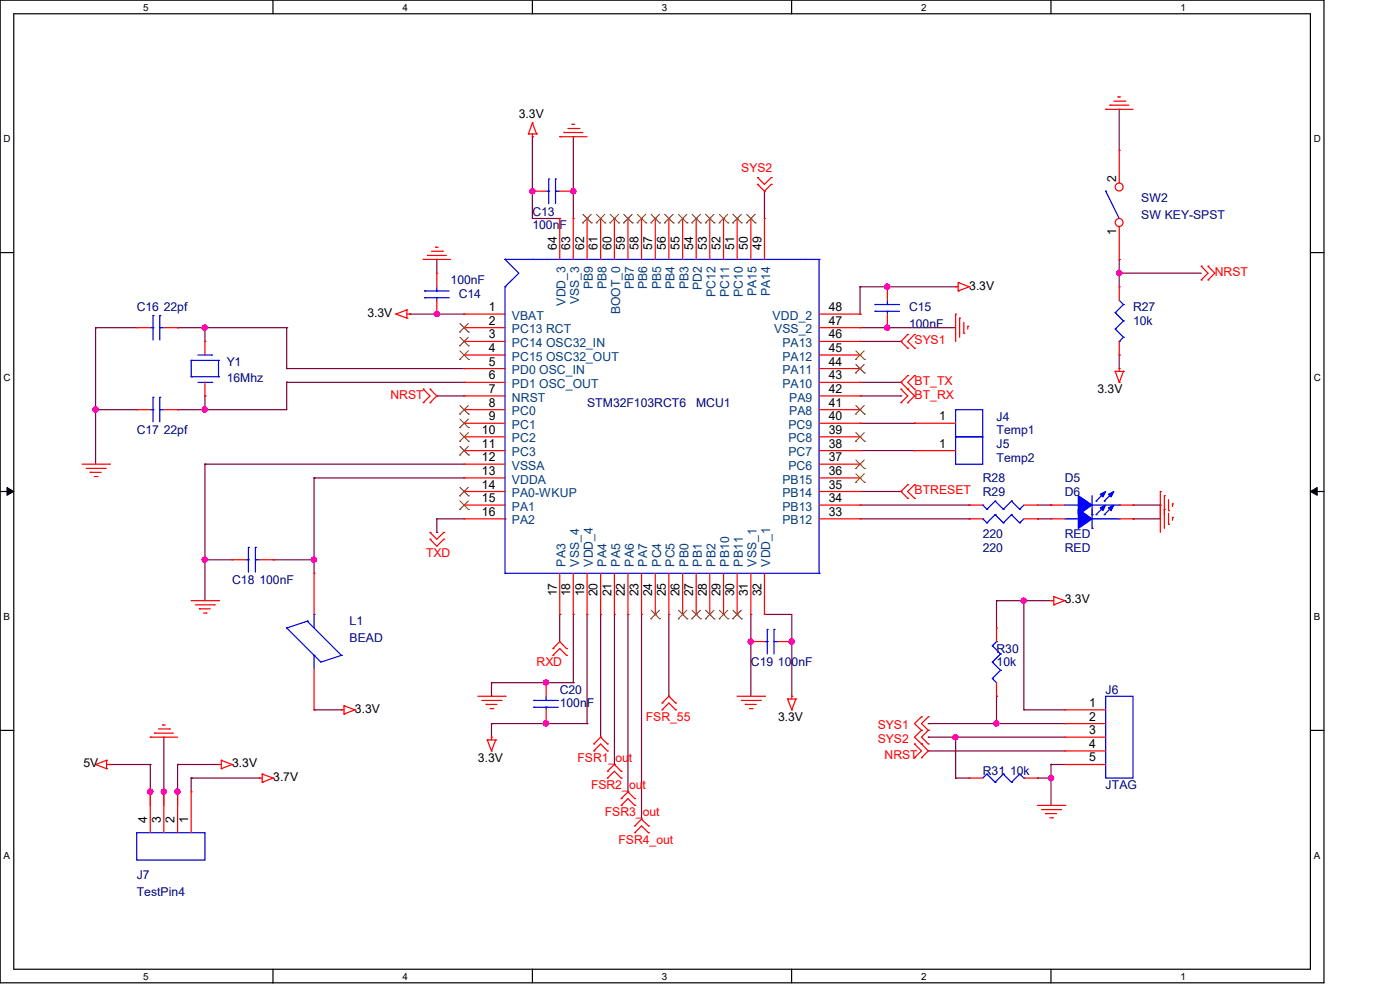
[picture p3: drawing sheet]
<svg xmlns="http://www.w3.org/2000/svg" width="297mm" height="210mm" viewBox="0 0 297 210" stroke-linecap="round" stroke-linejoin="round" font-family="sans-serif">
<path d="M0 0h280.9v208.5h-280.9zM2.9 2.9h275.1v202.7h-275.1z" fill="none" stroke="#000" stroke-width=".25"/>
<g fill="#fff">
<path d="M30.4 .3h1.1v2.4h-1.1z"/>
<path d="M30.4 205.9h1.1v2.3h-1.1z"/>
</g>
<path d="M57.9 0v2.9M57.9 205.6v2.9" fill="none" stroke="#000" stroke-width=".25"/>
<g fill="#fff">
<path d="M85.4 .3h1.1v2.4h-1.1z"/>
<path d="M85.4 205.9h1.1v2.3h-1.1z"/>
</g>
<path d="M112.9 0v2.9M112.9 205.6v2.9" fill="none" stroke="#000" stroke-width=".25"/>
<g fill="#fff">
<path d="M140.4 .3h1.2v2.4h-1.2z"/>
<path d="M140.4 205.9h1.2v2.3h-1.2z"/>
</g>
<path d="M167.9 0v2.9M167.9 205.6v2.9" fill="none" stroke="#000" stroke-width=".25"/>
<g fill="#fff">
<path d="M195.4 .3h1.2v2.4h-1.2z"/>
<path d="M195.4 205.9h1.2v2.3h-1.2z"/>
</g>
<path d="M223 0v2.9M223 205.6v2.9" fill="none" stroke="#000" stroke-width=".25"/>
<g fill="#fff">
<path d="M250.4 .3h1.2v2.4h-1.2z"/>
<path d="M250.4 205.9h1.2v2.3h-1.2z"/>
<path d="M.8 28.2h1.4v2.4h-1.4z"/>
<path d="M278.7 28.2h1.5v2.4h-1.5z"/>
<path d="M.8 78.9h1.4v2.3h-1.4z"/>
<path d="M278.7 78.9h1.5v2.3h-1.5z"/>
</g>
<path d="M0 53.6h2.9M278 53.6h2.9" fill="none" stroke="#000" stroke-width=".25"/>
<g fill="#fff">
<path d="M.8 129.6h1.3v2.3h-1.3z"/>
<path d="M278.7 129.6h1.4v2.3h-1.4z"/>
</g>
<path d="M0 104.3h2.9M278 104.3h2.9" fill="none" stroke="#000" stroke-width=".25"/>
<path d="M1.5 103.4l1.4 .9-1.4 .8zM278 104.3l1.4-.9v1.7z" fill="#000" stroke="#000" stroke-width=".21"/>
<g fill="#fff">
<path d="M.8 180.3h1.3v2.3h-1.3z"/>
<path d="M278.7 180.3h1.4v2.3h-1.4z"/>
</g>
<path d="M0 154.9h2.9M278 154.9h2.9" fill="none" stroke="#000" stroke-width=".25"/>
<g fill="none" stroke="#800040" stroke-width=".25">
<path d="M112.9 29h.1M112.9 29v17.4h5.8M121.6 29h.1M121.6 29v17.4M237.4 23.2h.1M237.4 23.2v8.7M92.7 55h.1M92.7 55v3M112.9 40.6h.1M118.7 46.4h.1M121.6 40.6h.1M162.2 40.6h.1"/>
<path d="M162.2 40.6v5.8M237.4 58h.1M237.4 55h.1M237.4 55v5.8M237.4 58h17.4M20.3 69.5h.1M20.3 69.5h8.7M20.3 69.5v29M37.7 69.5h.1M37.7 69.5h23.1M43.5 69.5h.1M43.5 69.5v2.9"/>
<path d="M60.8 78.2h.1M60.8 69.5h.1M60.8 78.2h37.7M60.8 69.5v8.7M86.9 66.6h.1M86.9 66.6h11.6M92.7 66.6h.1M182.5 66.6h.1M182.5 60.8h.1M182.5 69.5h20.2M182.5 60.8h20.2M182.5 60.8v5.8"/>
<path d="M182.5 72.4h8.6M188.3 69.5h.1M188.3 60.8h.1M191.1 72.4h.1M237.4 75.3h.1M237.4 75.3v2.9M20.3 86.9h.1M20.3 86.9h8.7M37.7 86.9h.1M43.5 86.9h.1M43.5 84h.1M43.5 98.5h.1"/>
<path d="M43.5 84v2.9M43.5 98.5v28.9M43.5 98.5h55M60.8 81.1h.1M60.8 81.1v5.8h-23.1M60.8 81.1h37.7M92.7 84h.1M92.7 84h5.8M182.5 81.1h8.6M182.5 84h8.6M182.5 95.6h11.5M182.5 89.8h11.5"/>
<path d="M191.1 81.1h.1M191.1 84h.1M194 95.6h.1M194 89.8h.1M43.5 118.7h.1M43.5 118.7h5.7M58 118.7h.1M58 118.7h8.6M66.6 118.7h.1M66.6 101.4h.1M66.6 101.4v20.2M66.6 101.4h31.9"/>
<path d="M92.7 110.1h.1M92.7 112.9h.1M92.7 110.1h5.8M92.7 110.1v2.8M182.5 110.1h23.1M182.5 104.3h8.6M182.5 107.1h23.1M191.1 104.3h.1M205.6 107.1h.1M205.6 110.1h.1M220.1 110.1h.1M220.1 110.1h2.9"/>
<path d="M220.1 107.1h2.9M223 107.1h.1M240.4 107.1h.1M240.4 110.1h.1M240.4 110.1h5.8M240.4 107.1h5.8M118.7 130.3h.1M118.7 130.3v5.8M121.6 130.3v14.5M124.5 130.3v23.2M127.4 130.3v26.1M130.3 130.3v31.9"/>
<path d="M133.2 130.3v37.7M136.1 130.3v43.5M141.9 130.3v17.4M159.3 136.1h.1M159.3 130.3v17.4M162.2 130.3h.1M162.2 130.3h5.8v17.4M168 136.1h.1M211.4 127.4h.1M211.4 127.4h11.6M211.4 127.4v5.8M217.2 127.4h.1"/>
<path d="M217.2 127.4v23.2M34.8 156.4h.1M34.8 156.4v14.5M66.6 150.6h.1M66.6 150.6h5.8M104.3 147.7h.1M104.3 153.5h.1M104.3 144.8h.1M104.3 153.5h20.2M104.3 144.8h17.3M104.3 144.8v2.9M104.3 153.5v2.9"/>
<path d="M115.9 144.8h.1M115.9 153.5h.1M121.6 144.8h.1M124.5 153.5h.1M127.4 156.4h.1M141.9 147.7h.1M196.9 159.3h.1M196.9 153.5h.1M196.9 156.4h.1M196.9 153.5h29M196.9 156.4h29M196.9 159.3h29"/>
<path d="M202.7 156.4h.1M202.7 156.4v8.7M211.4 153.5h.1M211.4 147.7h.1M211.4 147.7v5.8M217.2 150.6h.1M217.2 150.6h8.7M23.2 162.2h.1M23.2 162.2h8.7M31.9 168h.1M31.9 162.2h.1M31.9 162.2v8.7"/>
<path d="M34.8 168h.1M37.7 168h.1M37.7 162.2h.1M37.7 162.2h8.7M37.7 162.2v8.7M40.6 165.1h.1M40.6 165.1h14.4M40.6 165.1v2.9M130.3 162.2h.1M133.2 168h.1M136.1 173.8h.1M202.7 165.1h.1"/>
<path d="M202.7 165.1h2.9M220.1 165.1h.1M220.1 165.1h2.9M223 165.1h.1M223 162.2h.1M223 162.2v8.7M223 162.2h2.9"/>
</g>
<g fill="#f0f" stroke="#f0f" stroke-width=".25">
<circle cx="188.2" cy="69.5" r=".55"/>
<circle cx="121.6" cy="40.6" r=".55"/>
<circle cx="159.3" cy="136.1" r=".55"/>
<circle cx="20.3" cy="86.9" r=".55"/>
<circle cx="43.4" cy="86.9" r=".55"/>
<circle cx="43.4" cy="69.5" r=".55"/>
<circle cx="43.4" cy="118.7" r=".55"/>
<circle cx="66.6" cy="118.7" r=".55"/>
<circle cx="167.9" cy="136.1" r=".55"/>
<circle cx="188.2" cy="60.8" r=".55"/>
<circle cx="112.9" cy="40.6" r=".55"/>
<circle cx="92.7" cy="66.6" r=".55"/>
<circle cx="217.2" cy="127.4" r=".55"/>
<circle cx="211.4" cy="153.5" r=".55"/>
<circle cx="202.7" cy="156.4" r=".55"/>
<circle cx="223" cy="165.1" r=".55"/>
<circle cx="237.4" cy="57.9" r=".55"/>
<circle cx="115.8" cy="144.8" r=".55"/>
<circle cx="115.8" cy="153.5" r=".55"/>
<circle cx="31.9" cy="167.9" r=".56"/>
<circle cx="34.8" cy="167.9" r=".55"/>
<circle cx="37.6" cy="167.9" r=".55"/>
</g>
<g fill="none" stroke="#f00" stroke-width=".25">
<path d="M112.1 28.4h.1M112.1 28.4h1.7M112.9 29h.1M112.9 26.1h.1M112.9 28.4v.6M112.9 26.1l-.8 2.3M112.9 26.1l.9 2.3M113.8 28.4h.1M118.7 29h.1M118.7 29h5.8M119.6 28.1h.1M119.6 28.1h4.1"/>
<path d="M120.5 27.3h2.3M121.4 26.4h.1M121.4 26.4h.5M122.8 27.3h.1M160.7 39.1h.1M160.7 37.7h.1M160.7 39.1l1.5 1.5 1.4-1.5M160.7 37.7l1.5 1.4 1.4-1.4M163.6 39.1h.1M163.6 37.7h.1M234.6 23.2h.1M234.6 23.2h5.8"/>
<path d="M235.5 22.3h.1M235.5 22.3h4M236.3 21.5h2.3M237.2 20.6h.1M237.2 20.6h.5M238.6 21.5h.1M89.8 55h.1M89.8 55h5.8M90.7 54.2h.1M90.7 54.2h4M91.5 53.3h2.4M92.4 52.5h.1"/>
<path d="M92.4 52.5h.6M93.9 53.3h.1M112.9 40.6h.1M112.9 40.6h3M118.7 46.4h.1M118.7 40.6h2.9M118.7 46.4v8.6M121.6 40.6h.1M121.6 46.4h.1M121.6 46.4v8.6M124.5 46.4h.1M124.5 46.4v8.6"/>
<path d="M127.4 46.4h.1M127.4 46.4v8.6M130.3 46.4h.1M130.3 46.4v8.6M133.2 46.4h.1M133.2 46.4v8.6M136.1 46.4h.1M136.1 46.4v8.6M139 46.4h.1M139 46.4v8.6M141.9 46.4h.1M141.9 46.4v8.6"/>
<path d="M144.8 46.4h.1M144.8 46.4v8.6M147.7 46.4h.1M147.7 46.4v8.6M150.6 46.4h.1M150.6 46.4v8.6M153.5 46.4h.1M153.5 46.4v8.6M156.4 46.4h.1M156.4 46.4v8.6M159.3 46.4h.1M159.3 46.4v8.6"/>
<path d="M162.2 46.4h.1M162.2 46.4v8.6M203.3 59.9h.1M203.3 59.9v1.8M203.3 59.9l2.3 .9M254.8 59.4h.1M254.8 56.5h.1M254.8 56.5l1.5 1.5-1.5 1.4M256.3 59.4h.1M256.3 56.5h.1M256.3 56.5l1.4 1.5-1.4 1.4M29 69.5h.1"/>
<path d="M29 69.5h2.9M34.8 69.5h2.9M37.7 69.5h.1M84 66.6h.1M84 66.6l2.3 .9M86.3 67.5h.1M86.3 65.7h.1M86.3 65.7v1.8M86.3 66.6h.6M86.3 65.7l-2.3 .9M86.9 66.6h.1M98.5 66.6h.1"/>
<path d="M98.5 69.5h.1M98.5 72.4h.1M98.5 75.3h.1M98.5 78.2h.1M98.5 66.6h8.6M98.5 69.5h8.6M98.5 72.4h8.6M98.5 75.3h8.6M98.5 78.2h8.6M173.8 66.6h8.7M173.8 69.5h8.7M173.8 72.4h8.7"/>
<path d="M173.8 75.3h8.7M173.8 78.2h8.7M182.5 78.2h.1M182.5 75.3h.1M182.5 72.4h.1M182.5 69.5h.1M182.5 66.6h.1M188.3 69.5h.1M188.3 60.8h.1M188.3 60.8v2.9M188.3 66.6v2.9M192.6 79.7h.1"/>
<path d="M192.6 71h.1M192.6 73.9h.1M192.6 79.7l-1.5 1.4 2.9 2.9-1.4 1.4M192.6 71l-1.5 1.4 1.5 1.5M194 79.7h.1M194 73.9h.1M194 71h.1M194 79.7l-1.4 1.4 1.4 1.4M194 71l-1.4 1.4 1.4 1.5M202.7 66.6h.1M202.7 60.8h.1M202.7 66.6v5.8"/>
<path d="M202.7 60.8h.6M203.3 61.7h.1M203.6 67.5h.1M203.6 67.5v4M204.5 70.7h.1M204.5 68.4v2.3M205.3 69.2h.1M205.3 69.2v.6M205.6 60.8h.1M205.6 60.8l-2.3 .9M236.6 78.8h.1M236.6 78.8h1.7"/>
<path d="M236.6 78.8l.8 2.3M237.4 78.2h.1M237.4 78.2v.6M238.3 78.8h.1M238.3 78.8l-.9 2.3M17.4 98.5h5.8M18.3 99.4h4M22.3 99.4h.1M23.2 98.5h.1M29 86.9h.1M29 86.9h2.9M34.8 86.9h2.9"/>
<path d="M37.7 86.9h.1M89.8 82.5h.1M89.8 85.4h.1M89.8 82.5l1.4 1.5-1.4 1.4M91.2 85.4h.1M91.2 82.5h.1M91.2 82.5l1.5 1.5-1.5 1.4M98.5 81.1h.1M98.5 84h.1M98.5 86.9h.1M98.5 89.8h.1M98.5 92.7h.1"/>
<path d="M98.5 95.6h.1M98.5 98.5h.1M98.5 98.5h8.6M98.5 86.9h8.6M98.5 95.6h8.6M98.5 89.8h8.6M98.5 81.1h8.6M98.5 84h8.6M98.5 92.7h8.6M173.8 98.5h8.7M173.8 86.9h8.7M173.8 95.6h8.7"/>
<path d="M173.8 89.8h8.7M173.8 81.1h8.7M173.8 84h8.7M173.8 92.7h8.7M182.5 98.5h.1M182.5 95.6h.1M182.5 92.7h.1M182.5 89.8h.1M182.5 86.9h.1M182.5 84h.1M182.5 81.1h.1M191.1 85.4h.1"/>
<path d="M191.1 82.5h.1M191.1 82.5l1.5 1.5-1.5 1.4M192.6 82.5h.1M192.6 85.4h.1M194 82.5h.1M194 95.6h.1M194 89.8h.1M194 95.6h8.7M194 89.8h8.7M237.4 81.1h.1M19.1 100.2h.1M19.1 100.2h2.4"/>
<path d="M20 101.1h.6M20.6 101.1h.1M49.2 118.7h.1M49.2 118.7h3M55 118.7h3M58 118.7h.1M91.2 114.4h.1M91.2 112.9h.1M91.2 114.4l1.5 1.5 1.4-1.5M91.2 112.9l1.5 1.5 1.4-1.5M94.1 114.4h.1M94.1 112.9h.1"/>
<path d="M98.5 101.4h.1M98.5 104.3h.1M98.5 107.1h.1M98.5 110.1h.1M98.5 110.1h8.6M98.5 107.1h8.6M98.5 101.4h8.6M98.5 104.3h8.6M173.8 110.1h8.7M173.8 107.1h8.7M173.8 101.4h8.7M173.8 104.3h8.7"/>
<path d="M182.5 110.1h.1M182.5 107.1h.1M182.5 104.3h.1M182.5 101.4h.1M192.6 102.8h.1M192.6 105.7h.1M192.6 102.8l-1.5 1.5 1.5 1.4M194 105.7h.1M194 102.8h.1M194 102.8l-1.4 1.5 1.4 1.4M205.6 110.1h.1M205.6 107.1h.1"/>
<path d="M205.6 110.1h2.9M205.6 107.1h2.9M217.2 110.1h2.9M217.2 107.1h2.9M220.1 110.1h.1M220.1 107.1h.1M246.2 104.3h.1M246.2 107.1h.1M246.2 104.3v8.6M247 105.2h.1M247 108h.1M247 105.2v6.9"/>
<path d="M247.9 108.3h.1M247.9 111.2h.1M247.9 106v2.3M247.9 108.9v2.3M248.8 106.9h.1M248.8 109.8h.1M248.8 106.9v.5M248.8 109.8v.6M40.6 127.4h5.8M41.4 128.3h4.1M42.3 129.2h.1M42.3 129.2h2.3"/>
<path d="M43.2 130h.5M43.7 130h.1M45.5 128.3h.1M46.4 127.4h.1M66.6 121.6h.1M66.6 121.6v8.7M117.3 137.6h.1M117.3 139h.1M117.3 137.6l1.4-1.5 1.5 1.5M117.3 139l1.4-1.4 1.5 1.4M118.7 130.3h.1M118.7 121.6v8.7"/>
<path d="M120.2 137.6h.1M120.2 139h.1M121.6 130.3h.1M121.6 121.6v8.7M124.5 130.3h.1M124.5 121.6v8.7M127.4 130.3h.1M127.4 121.6v8.7M130.3 130.3h.1M130.3 121.6v8.7M133.2 130.3h.1M133.2 121.6v8.7"/>
<path d="M136.1 130.3h.1M136.1 121.6v8.7M139 130.3h.1M139 121.6v8.7M141.9 130.3h.1M141.9 121.6v8.7M144.8 130.3h.1M144.8 121.6v8.7M147.7 130.3h.1M147.7 121.6v8.7M150.6 130.3h.1M150.6 121.6v8.7"/>
<path d="M153.5 130.3h.1M153.5 121.6v8.7M156.4 130.3h.1M156.4 121.6v8.7M159.3 130.3h.1M159.3 121.6v8.7M162.2 130.3h.1M162.2 121.6v8.7M211.4 133.2h.1M211.4 133.2v2.9M223 127.4h.1M223 127.4h.6"/>
<path d="M223.6 126.6h.1M223.6 128.3h.1M223.6 126.6v1.7M223.6 126.6l2.3 .8M225.9 127.4h.1M225.9 127.4l-2.3 .9M31.9 156.4h.1M31.9 156.4h5.8M32.8 155.5h.1M32.8 155.5h4M33.6 154.6h2.3M34.5 153.8h.1"/>
<path d="M34.5 153.8h.6M35.9 154.6h.1M66.6 150.6h.1M66.6 141.9v8.7M72.4 150.6h.1M72.4 150.6h.6M73 149.7h.1M73 151.5h.1M73 149.7v1.8M73 149.7l2.3 .9M75.3 150.6h.1M75.3 150.6l-2.3 .9"/>
<path d="M101.4 147.7h5.7M102.2 148.6h4.1M103.1 149.4h.1M103.1 149.4h2.3M103.4 157h.1M103.4 157h1.8M103.4 157l.9 2.3M104 150.3h.6M104.3 156.4h.1M104.3 159.3h.1M104.3 156.4v.6M104.6 150.3h.1"/>
<path d="M105.2 157h.1M105.2 157l-.9 2.3M106.3 148.6h.1M107.1 147.7h.1M115.9 153.5h.1M115.9 144.8h.1M115.9 144.8v2.9M115.9 150.6v2.9M126 157.8h.1M126 159.3h.1M126 157.8l1.4-1.4 1.5 1.4M126 159.3l1.4-1.5 1.5 1.5"/>
<path d="M128.9 157.8h.1M128.9 159.3h.1M140.5 149.1h.1M140.5 150.6h.1M140.5 149.1l1.4-1.4 1.4 1.4M140.5 150.6l1.4-1.5 1.4 1.5M143.3 149.1h.1M143.3 150.6h.1M156.4 147.7h5.8M157.3 148.6h4M158.1 149.4h.1M158.1 149.4h2.3"/>
<path d="M159 150.3h.6M159.6 150.3h.1M161.3 148.6h.1M162.2 147.7h.1M167.1 148.3h.1M167.1 148.3h1.7M167.1 148.3l.9 2.3M168 147.7h.1M168 150.6h.1M168 147.7v.6M168.8 148.3h.1M168.8 148.3l-.8 2.3"/>
<path d="M194 157.8h.1M194 157.8l1.5 1.5-1.5 1.4M195.5 157.8h.1M195.5 152.1h.1M195.5 154.9h.1M195.5 157.8l1.4 1.5-1.4 1.4M195.5 152.1l-1.5 1.4 1.5 1.4M195.5 154.9l-1.5 1.5 1.5 1.4M196.9 152.1h.1M196.9 154.9h.1M196.9 157.8h.1M196.9 152.1l-1.4 1.4 1.4 1.4"/>
<path d="M196.9 154.9l-1.4 1.5 1.4 1.4M211.4 147.7h.1M211.4 144.8v2.9M225.9 150.6h.1M225.9 153.5h.1M225.9 156.4h.1M225.9 159.3h.1M225.9 150.6h8.7M225.9 156.4h8.7M225.9 153.5h8.7M225.9 159.3h8.7M20.3 162.2h.1"/>
<path d="M20.3 162.2l2.3 .9M22.6 163.1h.1M22.6 161.3h.1M22.6 162.2h.6M22.6 161.3v1.8M22.6 161.3l-2.3 .9M23.2 162.2h.1M31.9 168h.1M31.9 168v8.7M34.8 168h.1M34.8 168v8.7M37.7 168h.1"/>
<path d="M37.7 168v8.7M40.6 168h.1M40.6 168v8.7M46.4 162.2h.1M46.4 162.2h.5M46.9 161.3h.1M46.9 163.1h.1M46.9 161.3v1.8M46.9 161.3l2.3 .9M49.2 162.2h.1M49.2 162.2l-2.3 .9M55 165.1h.1"/>
<path d="M55 165.1h.6M55.6 164.2h.1M55.6 165.9h.1M55.6 164.2v1.7M55.6 164.2l2.4 .9M58 165.1h.1M58 165.1l-2.4 .8M128.9 163.6h.1M128.9 165.1h.1M128.9 163.6l1.4-1.4 1.5 1.4M128.9 165.1l1.4-1.5 1.5 1.5M131.8 169.4h.1"/>
<path d="M131.8 170.9h.1M131.8 163.6h.1M131.8 165.1h.1M131.8 169.4l1.4-1.4 1.5 1.4M131.8 170.9l1.4-1.5 1.5 1.5M134.7 169.4h.1M134.7 170.9h.1M134.7 175.2h.1M134.7 176.7h.1M134.7 175.2l1.4-1.4 1.5 1.4M134.7 176.7l1.4-1.5 1.5 1.5M137.6 175.2h.1"/>
<path d="M137.6 176.7h.1M194 160.7h.1M195.5 160.7h.1M220.1 170.9h5.8M221 171.7h4M221.8 172.6h.1M221.8 172.6h2.4M222.7 173.5h.6M223.3 173.5h.1M225 171.7h.1M225.9 170.9h.1M225.9 162.2h.1"/>
<path d="M225.9 162.2h8.7"/>
</g>
<g fill="none" stroke="#00f" stroke-width=".25">
<path d="M116.4 38h.1M116.4 38v5.2M117.9 38h.1M117.9 38v5.2M107.1 55h.1M107.1 55h66.7M107.1 55l3 3-3 2.8M112.9 55h.1M115.9 55h.1M115.9 40.6h.5M116.4 40.6h.1M117.9 40.6h.1"/>
<path d="M117.9 40.6h.8M170.9 55h.1M173.8 55h.1M173.8 55v66.6M234.6 40.6h.1M234.6 40.6l2.8 5.8M31.9 69.5h.6M32.5 69.5h.1M32.5 66.9h.1M32.5 66.9v5.2M33.9 66.9h.1M33.9 69.5h.1"/>
<path d="M33.9 66.9v5.2M33.9 69.5h.9M107.1 60.8h.1M107.1 60.8v60.8M185.6 64.6h.1M185.6 66h.1M185.6 64.6h5.2M185.6 66h5.2M188.3 66h.1M188.3 64.6h.1M188.3 63.7v.9M188.3 66v.6"/>
<path d="M31.9 86.9h.6M32.5 86.9h.1M32.5 84.3h.1M32.5 84.3v5.2M33.9 84.3h.1M33.9 86.9h.1M33.9 86.9h.9M33.9 84.3v5.2M173.8 95.6h.1M202.7 92.7h5.8v5.8h-5.8zM202.7 86.9h5.8v5.8h-5.8zM52.2 118.7h.5"/>
<path d="M52.7 118.7h.1M52.7 116.1h.1M52.7 116.1v5.3M54.2 116.1h.1M54.2 118.7h.1M54.2 118.7h.8M54.2 116.1v5.3M107.1 110.1h.1M208.5 110.1h.1M208.5 107.1h.1M208.5 110.1l.9 .8M208.5 107.1l.9 .9"/>
<path d="M209.4 110.9h.1M209.4 108h.1M211.1 109.2h.1M211.1 106.3h.1M211.1 109.2l1.8 1.7M211.1 109.2l-1.7 1.7M211.1 106.3l1.8 1.7M211.1 106.3l-1.7 1.7M212.9 110.9h.1M212.9 108h.1M214.6 109.2h.1M214.6 106.3h.1"/>
<path d="M214.6 109.2l1.7 1.7M214.6 109.2l-1.7 1.7M214.6 106.3l1.7 1.7M214.6 106.3l-1.7 1.7M216.3 110.9h.1M216.3 108h.1M217.2 110.1l-.9 .8M217.2 107.1l-.9 .9M60.8 133.2h.1M60.8 133.2l7.3 7.3 4.3-1.5M65.2 131.8h.1M65.2 131.8l7.2 7.2"/>
<path d="M65.2 131.8l-4.4 1.4M66.6 139h.1M66.6 130.3h.1M66.6 130.3v2.9M66.6 139v2.9M72.4 139h.1M107.1 121.6h.1M107.1 121.6h66.7M173.8 121.6h.1M210.5 137h.1M210.5 137l1.8 1.7M211.4 136.1h.1"/>
<path d="M211.4 136.1l-.9 .9M212.3 138.7h.1M212.3 138.7l-1.8 1.8M113.2 148.6h.1M113.2 150h.1M113.2 148.6h5.2M113.2 150h5.2M115.9 150h.1M115.9 148.6h.1M115.9 147.7v.9M115.9 150v.6M210.5 143.9h.1"/>
<path d="M210.5 140.5h.1M210.5 143.9l.9 .9M210.5 140.5l1.8 1.7M212.3 142.2h.1M212.3 142.2l-1.8 1.7M234.6 147.7h5.8v17.4h-5.8zM29 176.7h14.5v5.8h-14.5z"/>
</g>
<g fill="none" stroke="#804000" stroke-width=".21">
<path d="M123.6 47.3h.1M123.7 45.5l1.8 1.8M125.4 45.5l-1.8 1.8M125.5 47.3h.1M126.5 47.3h.1M126.5 45.5l1.9 1.8M128.3 45.5l-1.8 1.8M128.4 47.3h.1M129.4 47.3h.1M129.5 45.5l1.8 1.8M131.2 45.5l-1.8 1.8M131.3 47.3h.1"/>
<path d="M132.3 47.3h.1M132.3 45.5l1.9 1.8M134.1 45.5l-1.8 1.8M134.2 47.3h.1M135.2 47.3h.1M135.2 45.5l1.8 1.8M137 45.5l-1.8 1.8M137 47.3h.1M138.1 47.3h.1M138.1 45.5l1.9 1.8M139.9 45.5l-1.8 1.8M140 47.3h.1"/>
<path d="M141 47.3h.1M141 45.5l1.8 1.8M142.8 45.5l-1.8 1.8M142.8 47.3h.1M143.9 47.3h.1M143.9 45.5l1.9 1.8M145.7 45.5l-1.8 1.8M145.8 47.3h.1M146.8 47.3h.1M146.8 45.5l1.8 1.8M148.6 45.5l-1.8 1.8M148.6 47.3h.1"/>
<path d="M149.6 47.3h.1M149.7 45.5l1.8 1.8M151.5 45.5l-1.9 1.8M151.5 47.3h.1M152.6 47.3h.1M152.6 45.5l1.8 1.8M154.4 45.5l-1.8 1.8M154.4 47.3h.1M155.4 47.3h.1M155.5 45.5l1.8 1.8M157.3 45.5l-1.9 1.8M157.3 47.3h.1"/>
<path d="M158.4 47.3h.1M158.4 45.5l1.8 1.8M160.2 45.5l-1.8 1.8M160.2 47.3h.1M97.5 70.4h.1M97.5 73.4h.1M97.5 76.2h.1M97.6 68.6l1.8 1.8M97.6 71.5l1.8 1.9M97.6 74.4l1.8 1.8M99.4 68.6l-1.9 1.8M99.4 71.5l-1.9 1.9"/>
<path d="M99.4 74.4l-1.9 1.8M99.4 70.4h.1M99.4 73.4h.1M99.4 76.2h.1M181.5 79.1h.1M181.5 76.2h.1M181.6 77.3l1.8 1.8M181.6 74.4l1.8 1.8M183.3 77.3l-1.8 1.8M183.3 74.4l-1.8 1.8M183.4 79.1h.1M183.4 76.2h.1"/>
<path d="M97.5 87.8h.1M97.5 90.7h.1M97.5 93.6h.1M97.5 96.5h.1M97.6 86l1.8 1.8M97.6 88.9l1.8 1.8M97.6 91.8l1.8 1.8M97.6 94.7l1.8 1.8M99.4 86l-1.9 1.8M99.4 88.9l-1.9 1.8M99.4 91.8l-1.9 1.8M99.4 94.7l-1.9 1.8"/>
<path d="M99.4 87.8h.1M99.4 90.7h.1M99.4 93.6h.1M99.4 96.5h.1M181.5 99.4h.1M181.5 93.6h.1M181.5 87.8h.1M181.6 97.6l1.8 1.8M181.6 91.8l1.8 1.8M181.6 86l1.8 1.8M183.3 86l-1.8 1.8M183.3 97.6l-1.8 1.8"/>
<path d="M183.3 91.8l-1.8 1.8M183.4 99.4h.1M183.4 93.6h.1M183.4 87.8h.1M97.5 105.2h.1M97.5 108.1h.1M97.6 103.4l1.8 1.8M97.6 106.3l1.8 1.8M99.4 103.4l-1.9 1.8M99.4 106.3l-1.9 1.8M99.4 105.2h.1M99.4 108.1h.1"/>
<path d="M181.5 102.3h.1M181.6 100.5l1.8 1.8M183.3 100.5l-1.8 1.8M183.4 102.3h.1M138.1 131.3h.1M138.1 129.5l1.9 1.8M139.9 129.5l-1.8 1.8M140 131.3h.1M143.9 131.3h.1M143.9 129.5l1.9 1.8M145.7 129.5l-1.8 1.8M145.8 131.3h.1"/>
<path d="M146.8 131.3h.1M146.8 129.5l1.8 1.8M148.6 129.5l-1.8 1.8M148.6 131.3h.1M149.6 131.3h.1M149.7 129.5l1.8 1.8M151.5 129.5l-1.9 1.8M151.5 131.3h.1M152.6 131.3h.1M152.6 129.5l1.8 1.8M154.4 129.5l-1.8 1.8M154.4 131.3h.1"/>
<path d="M155.4 131.3h.1M155.5 129.5l1.8 1.8M157.3 129.5l-1.9 1.8M157.3 131.3h.1"/>
</g>
<circle cx="237.4" cy="47.2" r=".83" fill="#fff" stroke="#f00" stroke-width=".25"/>
<path d="M237.4 55h.1M237.4 48.1v6.9" fill="none" stroke="#f00" stroke-width=".25"/>
<circle cx="237.4" cy="39.7" r=".83" fill="#fff" stroke="#f00" stroke-width=".25"/>
<g fill="none" stroke="#f00" stroke-width=".25">
<path d="M237.4 31.9h.1M237.4 31.9v6.9M92.7 58h.1M92.7 58v2.8M43.5 72.4h.1M43.5 72.4v2.9M92.7 66.6h.1M92.7 63.7v2.9M237.4 60.8h.1M237.4 75.3h.1M237.4 60.8v2.9M237.4 72.4v2.9"/>
<path d="M43.5 84h.1M43.5 81.1v2.9M223 110.1h.1M223 107.1h.1M223 110.1h2.9M223 107.1h2.9M237.4 110.1h3M237.4 107.1h3M240.4 110.1h.1M240.4 107.1h.1M159.3 136.1h.1M159.3 136.1h2.9"/>
<path d="M165.1 136.1h2.9M168 136.1h.1M205.6 165.1h.1M205.6 165.1h2.9M217.2 165.1h2.9M220.1 165.1h.1"/>
</g>
<g fill="none" stroke="#00f" stroke-width=".25">
<path d="M40.6 76.5h.1M40.6 79.9h.1M40.6 79.9h5.8M40.6 76.5h5.8M40.6 76.5v3.4M42 75.3h2.9M44.9 75.3h.1M46.4 79.9h.1M46.4 76.5h.1M46.4 76.5v3.4M90.1 61.7h.1M90.1 63.2h.1"/>
<path d="M90.1 61.7h5.2M90.1 63.2h5.2M92.7 63.2h.1M92.7 61.7h.1M92.7 60.8v.9M92.7 63.2v.5M236.6 66.3h.1M236.6 69.8h.1M236.6 66.3l1.7 1.8M236.6 69.8l1.7 1.7M237.4 72.4h.1M237.4 63.7l.9 .9"/>
<path d="M238.3 64.6h.1M238.3 68.1h.1M238.3 71.5h.1M238.3 64.6l-1.7 1.7M238.3 68.1l-1.7 1.7M238.3 71.5l-.9 .9M42 81.1h2.9M44.9 81.1h.1M225.9 110.1h2.9M225.9 107.1h2.9M228.8 110.1h.1M228.8 107.1h.1"/>
<path d="M231.7 112.1h.1M231.7 109.2h.1M231.7 105.2v6.9M231.7 110.1h5.7M231.7 107.1h5.7M232.5 109.2h.1M232.5 106.3h.1M234.3 109.2h.1M234.3 106.3h.1M234.3 107.4l-1.8 1.8M234.3 104.6l-1.8 1.7M236 107.4l-1.7 1.8"/>
<path d="M236 104.6l-1.7 1.7M237.4 110.1h.1M237.4 107.1h.1M162.2 136.1h.6M162.8 136.1h.1M162.8 133.5h.1M162.8 133.5v5.2M164.2 133.5h.1M164.2 136.1h.1M164.2 136.1h.9M164.2 133.5v5.2M209.4 164.2h.1"/>
<path d="M209.4 164.2l-.9 .9M209.4 164.2l1.7 1.7M211.1 165.9h.1M212.9 164.2h.1M212.9 164.2l-1.8 1.7M212.9 164.2l1.7 1.7M214.6 165.9h.1M216.3 164.2h.1M216.3 164.2l-1.7 1.7M216.3 164.2l.9 .9M217.2 165.1h.1"/>
</g>
<g fill="#00f" stroke="#00f" stroke-width=".25">
<path d="M228.8 108l2.9 2.1-2.9 2z" fill-rule="evenodd"/>
<path d="M235.2 107.7l1.1-.6-.6 1.2z" fill-rule="evenodd"/>
<path d="M233.4 107.7l1.2-.6-.6 1.2z" fill-rule="evenodd"/>
<path d="M228.8 105.2l2.9 1.9-2.9 2.1z" fill-rule="evenodd"/>
<path d="M235.2 104.9l1.1-.6-.6 1.1z" fill-rule="evenodd"/>
<path d="M233.4 104.9l1.2-.6-.6 1.1z" fill-rule="evenodd"/>
</g>
<g fill="#f0f" stroke="#f0f" stroke-width=".25">
<circle cx="188.2" cy="69.5" r=".55"/>
<circle cx="121.6" cy="40.6" r=".55"/>
<circle cx="159.3" cy="136.1" r=".55"/>
<circle cx="20.3" cy="86.9" r=".55"/>
<circle cx="43.4" cy="86.9" r=".55"/>
<circle cx="43.4" cy="69.5" r=".55"/>
<circle cx="43.4" cy="118.7" r=".55"/>
<circle cx="66.6" cy="118.7" r=".55"/>
<circle cx="167.9" cy="136.1" r=".55"/>
<circle cx="188.2" cy="60.8" r=".55"/>
<circle cx="112.9" cy="40.6" r=".55"/>
<circle cx="92.7" cy="66.6" r=".55"/>
<circle cx="217.2" cy="127.4" r=".55"/>
<circle cx="211.4" cy="153.5" r=".55"/>
<circle cx="202.7" cy="156.4" r=".55"/>
<circle cx="223" cy="165.1" r=".55"/>
<circle cx="237.4" cy="57.9" r=".55"/>
<circle cx="115.8" cy="144.8" r=".55"/>
<circle cx="115.8" cy="153.5" r=".55"/>
<circle cx="31.9" cy="167.9" r=".56"/>
<circle cx="34.8" cy="167.9" r=".55"/>
<circle cx="37.6" cy="167.9" r=".55"/>
</g>
<g font-size="2.6">
<text x="110.1" y="24.9">3.3V</text>
<text x="236.8" y="38.5" transform="rotate(-90 236.8 38.5)">2</text>
<text x="118.1" y="53" transform="rotate(-90 118.1 53)">64</text>
<text x="121" y="53" transform="rotate(-90 121 53)">63</text>
<text x="123.9" y="53" transform="rotate(-90 123.9 53)">62</text>
<text x="126.8" y="53" transform="rotate(-90 126.8 53)">61</text>
<text x="129.7" y="53" transform="rotate(-90 129.7 53)">60</text>
<text x="132.6" y="53" transform="rotate(-90 132.6 53)">59</text>
<text x="135.5" y="53" transform="rotate(-90 135.5 53)">58</text>
<text x="138.4" y="53" transform="rotate(-90 138.4 53)">57</text>
<text x="141.3" y="53" transform="rotate(-90 141.3 53)">56</text>
<text x="144.2" y="53" transform="rotate(-90 144.2 53)">55</text>
<text x="147.1" y="53" transform="rotate(-90 147.1 53)">54</text>
<text x="149.9" y="53" transform="rotate(-90 149.9 53)">53</text>
<text x="152.9" y="53" transform="rotate(-90 152.9 53)">52</text>
<text x="155.7" y="53" transform="rotate(-90 155.7 53)">51</text>
<text x="158.7" y="53" transform="rotate(-90 158.7 53)">50</text>
<text x="161.5" y="53" transform="rotate(-90 161.5 53)">49</text>
<text x="236.8" y="49.8" transform="rotate(-90 236.8 49.8)">1</text>
<text x="103.7" y="66">1</text>
<text x="175.8" y="66">48</text>
<text x="205.6" y="61.4">3.3V</text>
<text x="77.9" y="67.2">3.3V</text>
<text x="103.7" y="68.9">2</text>
<text x="103.7" y="71.8">3</text>
<text x="175.8" y="71.8">46</text>
<text x="175.8" y="68.9">47</text>
<text x="103.7" y="74.7">4</text>
<text x="103.7" y="77.6">5</text>
<text x="175.8" y="77.6">44</text>
<text x="175.8" y="74.7">45</text>
<text x="103.7" y="80.5">6</text>
<text x="103.7" y="83.4">7</text>
<text x="175.8" y="83.4">42</text>
<text x="175.8" y="80.5">43</text>
<text x="232.8" y="83.4">3.3V</text>
<text x="103.7" y="86.3">8</text>
<text x="103.7" y="89.2">9</text>
<text x="175.8" y="89.2">40</text>
<text x="175.8" y="86.3">41</text>
<text x="199.3" y="89.2">1</text>
<text x="102.2" y="92">10</text>
<text x="102.2" y="95">11</text>
<text x="175.8" y="95">38</text>
<text x="175.8" y="92">39</text>
<text x="199.3" y="95">1</text>
<text x="102.2" y="97.8">12</text>
<text x="102.2" y="100.8">13</text>
<text x="175.8" y="100.8">36</text>
<text x="175.8" y="97.8">37</text>
<text x="102.2" y="103.6">14</text>
<text x="102.2" y="106.5">15</text>
<text x="175.8" y="106.5">34</text>
<text x="175.8" y="103.6">35</text>
<text x="102.2" y="109.4">16</text>
<text x="175.8" y="109.4">33</text>
<text x="118.1" y="126.5" transform="rotate(-90 118.1 126.5)">17</text>
<text x="121" y="126.5" transform="rotate(-90 121 126.5)">18</text>
<text x="123.9" y="126.5" transform="rotate(-90 123.9 126.5)">19</text>
<text x="126.8" y="126.5" transform="rotate(-90 126.8 126.5)">20</text>
<text x="129.7" y="126.5" transform="rotate(-90 129.7 126.5)">21</text>
<text x="132.6" y="126.5" transform="rotate(-90 132.6 126.5)">22</text>
<text x="135.5" y="126.5" transform="rotate(-90 135.5 126.5)">23</text>
<text x="138.4" y="126.5" transform="rotate(-90 138.4 126.5)">24</text>
<text x="141.3" y="126.5" transform="rotate(-90 141.3 126.5)">25</text>
<text x="144.2" y="126.5" transform="rotate(-90 144.2 126.5)">26</text>
<text x="147.1" y="126.5" transform="rotate(-90 147.1 126.5)">27</text>
<text x="149.9" y="126.5" transform="rotate(-90 149.9 126.5)">28</text>
<text x="152.9" y="126.5" transform="rotate(-90 152.9 126.5)">29</text>
<text x="155.7" y="126.5" transform="rotate(-90 155.7 126.5)">30</text>
<text x="158.7" y="126.5" transform="rotate(-90 158.7 126.5)">31</text>
<text x="161.5" y="126.5" transform="rotate(-90 161.5 126.5)">32</text>
<text x="225.9" y="128">3.3V</text>
<text x="231.1" y="149.9">1</text>
<text x="75.3" y="151.2">3.3V</text>
<text x="165.1" y="152.9">3.3V</text>
<text x="231.1" y="152.9">2</text>
<text x="231.1" y="155.7">3</text>
<text x="101.4" y="161.6">3.3V</text>
<text x="231.1" y="158.7">4</text>
<text x="231.1" y="161.5">5</text>
<text x="17.7" y="162.8">5V</text>
<text x="49.2" y="162.8">3.3V</text>
<text x="58" y="165.6">3.7V</text>
<text x="31.2" y="174.6" transform="rotate(-90 31.2 174.6)">4</text>
<text x="34.1" y="174.6" transform="rotate(-90 34.1 174.6)">3</text>
<text x="37" y="174.6" transform="rotate(-90 37 174.6)">2</text>
<text x="39.9" y="174.6" transform="rotate(-90 39.9 174.6)">1</text>
</g>
<g font-size="2.6" fill="#f00">
<text x="157.3" y="36.5">SYS2</text>
<text x="257.7" y="58.5">NRST</text>
<text x="194" y="73">SYS1</text>
<text x="194" y="81.7">BT_TX</text>
<text x="82.8" y="84.6">NRST</text>
<text x="194" y="84.6">BT_RX</text>
<text x="194" y="104.9">BTRESET</text>
<text x="90.4" y="118.2">TXD</text>
<text x="113.8" y="141.4">RXD</text>
<text x="137" y="152.9">FSR_55</text>
<text x="186.2" y="154.6">SYS1</text>
<text x="122.5" y="161.6">FSR1_out</text>
<text x="186.2" y="157.6">SYS2</text>
<text x="187.7" y="161">NRST</text>
<text x="125.4" y="167.4">FSR2_out</text>
<text x="128.3" y="173.2">FSR3_out</text>
<text x="131.2" y="179">FSR4_out</text>
</g>
<g font-size="2.6" fill="#000080">
<text x="112.9" y="45.8">C13</text>
<text x="242.1" y="42.9">SW2</text>
<text x="242.1" y="46.4">SW KEY-SPST</text>
<text x="112.9" y="48.7">100nF</text>
<text x="95.6" y="60.3">100nF</text>
<text x="97.3" y="63.2">C14</text>
<text x="29" y="66">C16 22pf</text>
<text x="192.9" y="66">C15</text>
<text x="192.9" y="69.5">100nF</text>
<text x="240.4" y="66">R27</text>
<text x="240.4" y="69">10k</text>
<text x="48.1" y="77.6">Y1</text>
<text x="48.1" y="81.1">16Mhz</text>
<text x="124.5" y="86.3">STM32F103RCT6</text>
<text x="147.7" y="86.3">MCU1</text>
<text x="211.4" y="89.2">J4</text>
<text x="29" y="92.1">C17 22pf</text>
<text x="211.4" y="95">J5</text>
<text x="211.4" y="92.1">Temp1</text>
<text x="211.4" y="97.9">Temp2</text>
<text x="208.5" y="105.2">R29</text>
<text x="208.5" y="102.2">R28</text>
<text x="225.9" y="105.2">D6</text>
<text x="225.9" y="102.2">D5</text>
<text x="208.5" y="117">220</text>
<text x="208.5" y="114.1">220</text>
<text x="225.9" y="117">RED</text>
<text x="225.9" y="114.1">RED</text>
<text x="49.2" y="124">C18 100nF</text>
<text x="74.2" y="132.7">L1</text>
<text x="74.2" y="136.1">BEAD</text>
<text x="159.3" y="141.4">C19 100nF</text>
<text x="211.4" y="138.4">R30</text>
<text x="211.4" y="141.4">10k</text>
<text x="118.7" y="147.1">C20</text>
<text x="234.6" y="147.1">J6</text>
<text x="118.7" y="150">100nF</text>
<text x="208.5" y="164.5">R31 10k</text>
<text x="234.6" y="167.4">JTAG</text>
<text x="29" y="186.5">J7</text>
<text x="29" y="190">TestPin4</text>
</g>
<g font-size="2.6" fill="#004080">
<text x="120" y="64.8" transform="rotate(-90 120 64.8)">VDD_3</text>
<text x="122.9" y="64.6" transform="rotate(-90 122.9 64.6)">VSS_3</text>
<text x="125.8" y="61.4" transform="rotate(-90 125.8 61.4)">PB9</text>
<text x="128.6" y="61.4" transform="rotate(-90 128.6 61.4)">PB8</text>
<text x="134.4" y="61.4" transform="rotate(-90 134.4 61.4)">PB7</text>
<text x="137.3" y="61.4" transform="rotate(-90 137.3 61.4)">PB6</text>
<text x="140.2" y="61.4" transform="rotate(-90 140.2 61.4)">PB5</text>
<text x="143.1" y="61.4" transform="rotate(-90 143.1 61.4)">PB4</text>
<text x="146" y="61.4" transform="rotate(-90 146 61.4)">PB3</text>
<text x="148.9" y="61.5" transform="rotate(-90 148.9 61.5)">PD2</text>
<text x="151.8" y="62.9" transform="rotate(-90 151.8 62.9)">PC12</text>
<text x="154.7" y="62.9" transform="rotate(-90 154.7 62.9)">PC11</text>
<text x="157.6" y="62.9" transform="rotate(-90 157.6 62.9)">PC10</text>
<text x="160.5" y="62.8" transform="rotate(-90 160.5 62.8)">PA15</text>
<text x="163.4" y="62.8" transform="rotate(-90 163.4 62.8)">PA14</text>
<text x="108.6" y="67.8">VBAT</text>
<text x="108.6" y="70.7">PC13 RCT</text>
<text x="131.6" y="66.7" transform="rotate(-90 131.6 66.7)">BOOT_0</text>
<text x="163.9" y="67.8">VDD_2</text>
<text x="164.3" y="70.7">VSS_2</text>
<text x="108.6" y="73.6">PC14 OSC32_IN</text>
<text x="108.6" y="76.5">PC15 OSC32_OUT</text>
<text x="166" y="76.5">PA12</text>
<text x="166" y="73.6">PA13</text>
<text x="108.6" y="79.4">PD0 OSC_IN</text>
<text x="108.6" y="82.3">PD1 OSC_OUT</text>
<text x="166" y="82.3">PA10</text>
<text x="166" y="79.4">PA11</text>
<text x="108.6" y="85.2">NRST</text>
<text x="108.6" y="88.1">PC0</text>
<text x="167.4" y="88.1">PA8</text>
<text x="167.4" y="85.2">PA9</text>
<text x="108.6" y="91">PC1</text>
<text x="108.6" y="93.9">PC2</text>
<text x="167.3" y="93.9">PC8</text>
<text x="167.3" y="91">PC9</text>
<text x="108.6" y="96.8">PC3</text>
<text x="108.6" y="99.7">VSSA</text>
<text x="167.3" y="99.7">PC6</text>
<text x="167.3" y="96.8">PC7</text>
<text x="108.6" y="102.6">VDDA</text>
<text x="108.6" y="105.5">PA0-WKUP</text>
<text x="166" y="105.5">PB14</text>
<text x="166" y="102.6">PB15</text>
<text x="108.6" y="108.3">PA1</text>
<text x="108.6" y="111.3">PA2</text>
<text x="166" y="111.3">PB12</text>
<text x="166" y="108.3">PB13</text>
<text x="120" y="120.2" transform="rotate(-90 120 120.2)">PA3</text>
<text x="122.9" y="120.2" transform="rotate(-90 122.9 120.2)">VSS_4</text>
<text x="125.8" y="120.2" transform="rotate(-90 125.8 120.2)">VDD_4</text>
<text x="128.6" y="120.2" transform="rotate(-90 128.6 120.2)">PA4</text>
<text x="131.6" y="120.2" transform="rotate(-90 131.6 120.2)">PA5</text>
<text x="134.4" y="120.2" transform="rotate(-90 134.4 120.2)">PA6</text>
<text x="137.3" y="120.2" transform="rotate(-90 137.3 120.2)">PA7</text>
<text x="140.2" y="120.2" transform="rotate(-90 140.2 120.2)">PC4</text>
<text x="143.1" y="120.2" transform="rotate(-90 143.1 120.2)">PC5</text>
<text x="146" y="120.2" transform="rotate(-90 146 120.2)">PB0</text>
<text x="148.9" y="120.2" transform="rotate(-90 148.9 120.2)">PB1</text>
<text x="151.8" y="120.2" transform="rotate(-90 151.8 120.2)">PB2</text>
<text x="154.7" y="120.2" transform="rotate(-90 154.7 120.2)">PB10</text>
<text x="157.6" y="120.2" transform="rotate(-90 157.6 120.2)">PB11</text>
<text x="160.5" y="120.2" transform="rotate(-90 160.5 120.2)">VSS_1</text>
<text x="163.4" y="120.2" transform="rotate(-90 163.4 120.2)">VDD_1</text>
</g>
<g font-size="2.1">
<text x="30.4" y="2.2">5</text>
<text x="85.4" y="2.2">4</text>
<text x="140.4" y="2.2">3</text>
<text x="195.4" y="2.2">2</text>
<text x="250.4" y="2.2">1</text>
<text x=".8" y="30.1">D</text>
<text x="278.7" y="30.1">D</text>
<text x=".8" y="80.8">C</text>
<text x="278.7" y="80.8">C</text>
<text x=".8" y="131.5">B</text>
<text x="278.7" y="131.5">B</text>
<text x=".8" y="182.2">A</text>
<text x="278.7" y="182.2">A</text>
<text x="30.4" y="207.8">5</text>
<text x="85.4" y="207.8">4</text>
<text x="140.4" y="207.8">3</text>
<text x="195.4" y="207.8">2</text>
<text x="250.4" y="207.8">1</text>
</g>
</svg>
